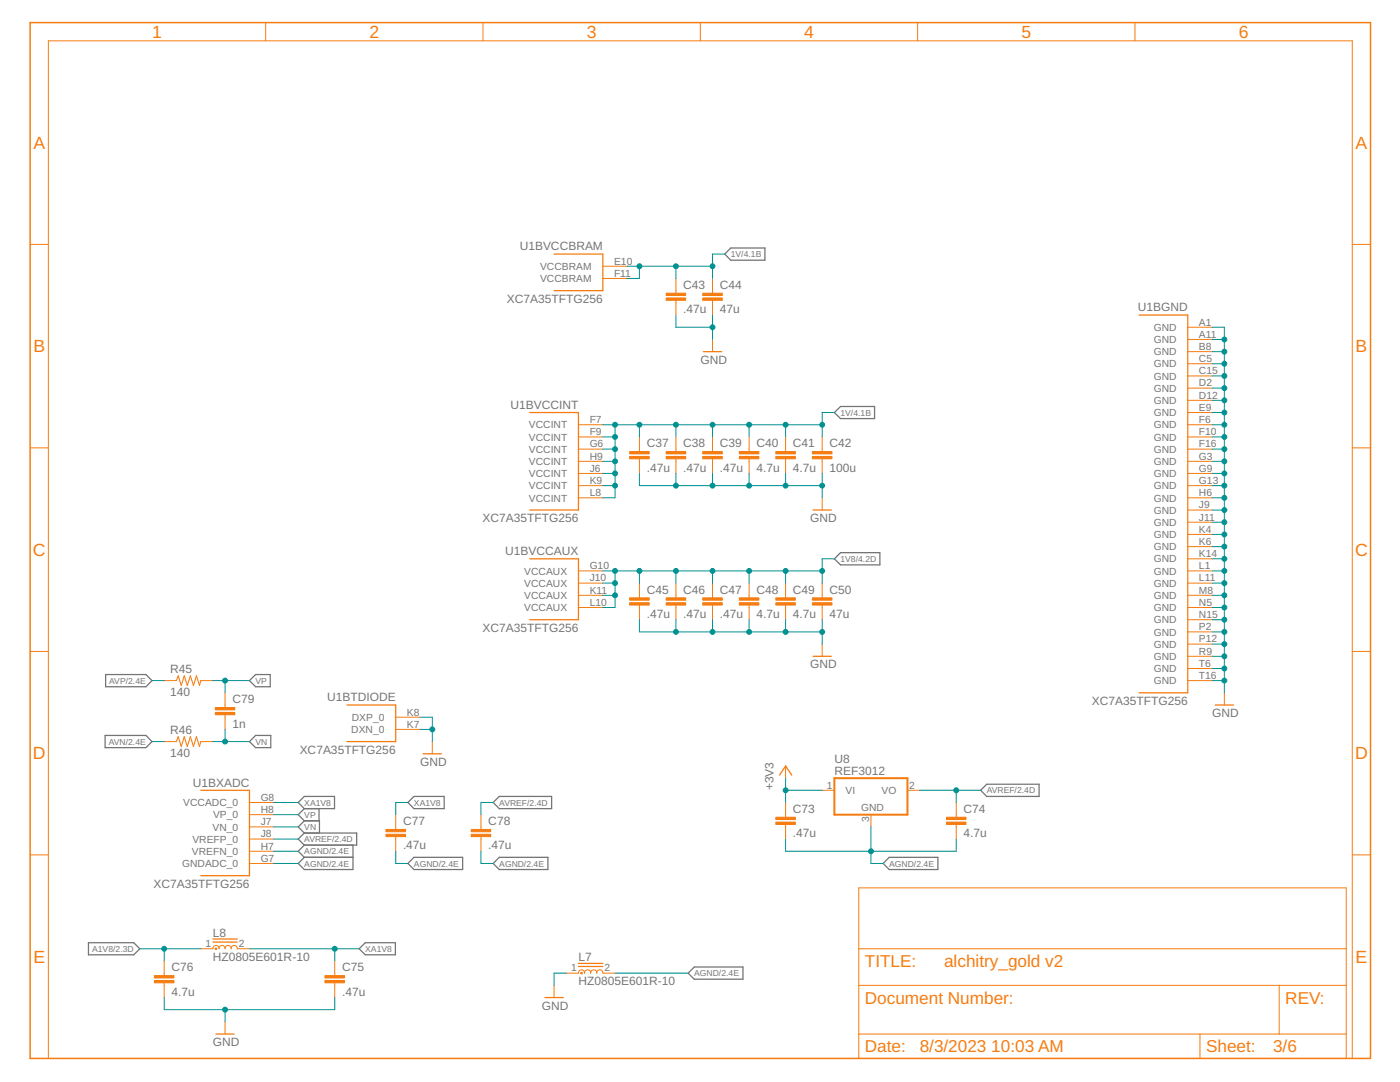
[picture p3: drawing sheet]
<svg xmlns="http://www.w3.org/2000/svg" width="279mm" height="216mm" viewBox="0 0 279 216" stroke-linecap="round" stroke-linejoin="round" font-family="sans-serif">
<g fill="none" stroke="#757575" stroke-width=".25">
<path d="M144.6 50.7l1.2-1.2h6.9v2.4h-6.9zM166.5 82.3l1.2-1.2h6.8v2.4h-6.8zM166.5 111.5l1.2-1.2h7.9v2.4h-7.9zM21.1 134.6h8l1.2 1.2-1.2 1.2h-8zM49.8 135.8l1.2-1.2h2.9v2.4h-2.9zM21 146.7h8.1l1.2 1.3-1.2 1.2h-8.1zM51 146.7h3v2.5h-3l-1.2-1.2zM99.6 158.9h10.5v2.5h-10.5l-1.2-1.3zM195.7 157.7l1.2-1.2h10.5v2.4h-10.5zM59.5 160.1l1.2-1.2h6.1v2.5h-6.1zM60.7 171.1h9.7M60.7 168.6l-1.2 1.3 1.2 1.2"/>
<path d="M60.7 166.2h10.5v2.4h-10.5M60.7 166.2l-1.2 1.2 1.2 1.2M60.7 161.4l-1.2 1.2 1.2 1.2M60.7 163.8h3.1v2.4M60.7 163.8l-1.2 1.2 1.2 1.2M63.7 161.4v2.4M70.4 168.6v4.9h-9.7l-1.2-1.2 1.2-1.2M81.4 160.1l1.2-1.2h6v2.5h-6zM82.6 171.1h9.7v2.4h-9.7l-1.2-1.2zM99.6 171.1h9.7v2.4h-9.7l-1.2-1.2zM177.5 171.1h9.7v2.4h-9.7l-1.2-1.2zM17.7 188.1h9l1.2 1.2-1.2 1.2h-9z"/>
<path d="M71.7 189.3l1.2-1.2h6v2.4h-6zM137.3 194.2l1.3-1.2h9.7v2.4h-9.7z"/>
</g>
<path d="M6 4.5h267.5v206.7h-267.5z" fill="none" stroke="#f57c10" stroke-width=".3"/>
<g fill="none" stroke="#f57c10" stroke-width=".2">
<path d="M53 4.5v3.6M96.4 4.5v3.6M139.8 4.5v3.6M183.1 4.5v3.6M226.5 4.5v3.6M6 48.8h3.7M120.3 53.1h4.9M120.3 55.6h4.9M134.9 55.6v2.9M134.9 59.9v3M142.2 55.6v2.9M142.2 59.9v3"/>
<path d="M269.9 48.8h3.6M142.2 67.7v2.5M237 65.3h4.9M237 67.7h4.9M237 70.2h4.9M237 72.6h4.9M237 75h4.9M237 77.4h4.9M237 79.9h4.9M6 89.4h3.7M115.4 84.8h4.9M115.4 87.2h4.9"/>
<path d="M115.4 89.6h4.9M115.4 92.1h4.9M115.4 94.5h4.9M115.4 96.9h4.9M115.4 99.3h4.9M127.6 87.2v2.9M127.6 91.6v2.9M134.9 87.2v2.9M134.9 91.6v2.9M142.2 87.2v2.9M142.2 91.6v2.9M149.5 87.2v2.9"/>
<path d="M149.5 91.6v2.9M156.8 87.2v2.9M156.8 91.6v2.9M164.1 87.2v2.9M164.1 91.6v2.9M164.1 99.3v2.5M237 82.3h4.9M237 84.8h4.9M237 87.2h4.9M237 89.6h4.9M237 92.1h4.9M237 94.5h4.9"/>
<path d="M237 96.9h4.9M237 99.3h4.9M269.9 89.4h3.6M115.4 113.9h4.9M115.4 116.4h4.9M115.4 118.8h4.9M127.6 116.4v2.9M134.9 116.4v2.9M142.2 116.4v2.9M149.5 116.4v2.9M156.8 116.4v2.9M164.1 116.4v2.9"/>
<path d="M237 101.8h4.9M237 104.2h4.9M237 106.6h4.9M237 109.1h4.9M237 111.5h4.9M237 113.9h4.9M237 116.4h4.9M237 118.8h4.9M6 130h3.7M32.8 135.8h2.4M40.1 135.8h2.4M44.9 138.2v3"/>
<path d="M115.4 121.2h4.9M127.6 120.7v3M134.9 120.7v3M142.2 120.7v3M149.5 120.7v3M156.8 120.7v3M164.1 120.7v3M164.1 128.5v2.5M237 121.2h4.9M237 123.7h4.9M237 126.1h4.9M237 128.5h4.9"/>
<path d="M237 131h4.9M237 133.4h4.9M237 135.8h4.9M244.3 138.2v2.5M269.9 130h3.6M32.8 148h2.4M40.1 148h2.4M44.9 142.6v2.9M79 143.1h4.8M79 145.5h4.8M86.3 148v2.4M156.8 152.8v2.5"/>
<path d="M164.1 157.7h2.4M181.1 157.7h2.4M6 170.6h3.7M49.8 160.1h4.9M49.8 162.6h4.9M49.8 165h4.9M49.8 167.4h4.9M49.8 169.9h4.9M49.8 172.3h4.9M79 162.6v2.9M79 166.9v3M96 162.6v2.9"/>
<path d="M96 166.9v3M156.8 160.1v2.9M156.8 164.5v2.9M171.4 177.2h97.3v34h-97.3zM173.8 162.6v2.4M190.8 160.1v2.9M190.8 164.5v2.9M269.9 170.6h3.6M32.8 191.7v3M32.8 196.1v3M40.1 189.3h2.4a.62 .62 0 0 1 .6-.7 .62 .62 0 0 1 .6 .7 .61 .61 0 0 1 .6-.7 .61 .61 0 0 1 .6 .7 .62 .62 0 0 1 .6-.7 .62 .62 0 0 1 .6 .7 .61 .61 0 0 1 .6-.7 .61 .61 0 0 1 .6 .7h2.5M66.8 191.7v3"/>
<path d="M66.8 196.1v3M110.6 196.6v2.5M113 194.2h2.4a.62 .62 0 0 1 .7-.7 .62 .62 0 0 1 .6 .7 .61 .61 0 0 1 .6-.7 .61 .61 0 0 1 .6 .7 .62 .62 0 0 1 .6-.7 .62 .62 0 0 1 .6 .7 .61 .61 0 0 1 .6-.7 .61 .61 0 0 1 .6 .7h2.4M171.4 196.6h97.3M171.4 189.3h97.3M255.3 196.6v9.7M9.7 211.2v-203.1h260.2v203.1M44.9 203.9v2.4M171.4 206.3h97.3M239.5 206.3v4.9"/>
</g>
<g fill="none" stroke="#f57c10" stroke-width=".25">
<path d="M110.6 50.7h9.7v7.3h-9.7M140.4 70.2h3.6M227.3 62.9h9.7v75.3h-9.7M105.7 82.3h9.7v19.5h-9.7M105.7 111.5h9.7v12.2h-9.7M162.3 101.8h3.6M162.3 131h3.6M40.1 157.7h9.7v17h-9.7M69.2 140.7h9.8v7.3h-9.8M84.4 150.4h3.7M155.6 154.7l1.2-1.9 1.2 1.9M242.5 140.7h3.7"/>
<path d="M42.5 188h4.8M42.5 187.4h4.8M108.8 199.1h3.6M115.4 192.8h4.9M115.4 192.2h4.9M43.1 206.3h3.6"/>
</g>
<g fill="#f57c10" stroke="#f57c10" stroke-width=".2">
<path d="M125.7 91.1h3.9v.4h-3.9z"/>
<path d="M125.7 90.1h3.9v.5h-3.9z"/>
<path d="M132.9 91.1h3.9v.4h-3.9z"/>
<path d="M132.9 90.1h3.9v.5h-3.9z"/>
<path d="M140.3 91.1h3.8v.4h-3.8z"/>
<path d="M140.3 90.1h3.8v.5h-3.8z"/>
<path d="M147.6 91.1h3.8v.4h-3.8z"/>
<path d="M147.6 90.1h3.8v.5h-3.8z"/>
<path d="M154.8 91.1h3.9v.4h-3.9z"/>
<path d="M154.8 90.1h3.9v.5h-3.9z"/>
<path d="M162.1 91.1h3.9v.4h-3.9z"/>
<path d="M162.1 90.1h3.9v.5h-3.9z"/>
<path d="M132.9 59.5h3.9v.4h-3.9z"/>
<path d="M132.9 58.5h3.9v.5h-3.9z"/>
<path d="M140.3 59.5h3.8v.4h-3.8z"/>
<path d="M140.3 58.5h3.8v.5h-3.8z"/>
<path d="M125.7 120.3h3.9v.4h-3.9z"/>
<path d="M125.7 119.3h3.9v.5h-3.9z"/>
<path d="M132.9 120.3h3.9v.4h-3.9z"/>
<path d="M132.9 119.3h3.9v.5h-3.9z"/>
<path d="M140.3 120.3h3.8v.4h-3.8z"/>
<path d="M140.3 119.3h3.8v.5h-3.8z"/>
<path d="M147.6 120.3h3.8v.4h-3.8z"/>
<path d="M147.6 119.3h3.8v.5h-3.8z"/>
<path d="M154.8 120.3h3.9v.4h-3.9z"/>
<path d="M154.8 119.3h3.9v.5h-3.9z"/>
<path d="M162.1 120.3h3.9v.4h-3.9z"/>
<path d="M162.1 119.3h3.9v.5h-3.9z"/>
<path d="M154.8 164h3.9v.5h-3.9z"/>
<path d="M154.8 163.1h3.9v.4h-3.9z"/>
<path d="M188.9 164h3.9v.5h-3.9z"/>
<path d="M188.9 163.1h3.9v.4h-3.9z"/>
<path d="M64.9 195.6h3.8v.5h-3.8z"/>
<path d="M64.9 194.7h3.8v.4h-3.8z"/>
<path d="M30.8 195.6h3.9v.5h-3.9z"/>
<path d="M30.8 194.7h3.9v.4h-3.9z"/>
<path d="M77 166.5h3.9v.4h-3.9z"/>
<path d="M77 165.5h3.9v.5h-3.9z"/>
<path d="M94 166.5h3.9v.4h-3.9z"/>
<path d="M94 165.5h3.9v.5h-3.9z"/>
<path d="M43 142.2h3.9v.4h-3.9z"/>
<path d="M43 141.2h3.9v.4h-3.9z"/>
</g>
<path d="M166.5 155.3h14.6v7.3h-14.6z" fill="none" stroke="#f57c10" stroke-width=".4"/>
<g fill="#f57c10" stroke="#f57c10" stroke-width=".2">
<circle cx="116.1" cy="194.2" r=".17"/>
<circle cx="43.1" cy="189.3" r=".17"/>
</g>
<path d="M35.2 135.8l.4-.9 .6 1.9 .6-1.9 .6 1.9 .6-1.9 .6 1.9 .6-1.9 .6 1.9 .3-1M35.2 148l.4-1 .6 1.9 .6-1.9 .6 1.9 .6-1.9 .6 1.9 .6-1.9 .6 1.9 .3-.9" fill="none" stroke="#f57c10" stroke-width=".21"/>
<g fill="none" stroke="#009292" stroke-width=".2">
<path d="M125.2 53.1h17M127.6 53.1v2.5h-2.4M134.9 53.1v2.5M144.6 50.7h-2.4v4.9M134.9 62.9v2.4h7.3M142.2 62.9v4.8M241.9 65.3h2.4v72.9M241.9 79.9h2.4M241.9 77.4h2.4M241.9 75h2.4M241.9 72.6h2.4M241.9 70.2h2.4"/>
<path d="M241.9 67.7h2.4M120.3 96.9h2.4M120.3 94.5h2.4M120.3 92.1h2.4M120.3 89.6h2.4M120.3 87.2h2.4M120.3 84.8h43.8M122.7 84.8v14.5h-2.4M127.6 94.5v2.4h36.5M127.6 84.8v2.4M134.9 84.8v2.4M134.9 94.5v2.4"/>
<path d="M142.2 84.8v2.4M142.2 94.5v2.4M149.5 84.8v2.4M149.5 94.5v2.4M156.8 84.8v2.4M156.8 94.5v2.4M164.1 94.5v4.8M166.5 82.3h-2.4v4.9M241.9 99.3h2.4M241.9 96.9h2.4M241.9 94.5h2.4M241.9 92.1h2.4"/>
<path d="M241.9 89.6h2.4M241.9 87.2h2.4M241.9 84.8h2.4M241.9 82.3h2.4M120.3 118.8h2.4M120.3 116.4h2.4M120.3 113.9h43.8M122.7 113.9v7.3h-2.4M127.6 113.9v2.5M134.9 113.9v2.5M142.2 113.9v2.5M149.5 113.9v2.5"/>
<path d="M156.8 113.9v2.5M166.5 111.5h-2.4v4.9M241.9 118.8h2.4M241.9 116.4h2.4M241.9 113.9h2.4M241.9 111.5h2.4M241.9 109.1h2.4M241.9 106.6h2.4M241.9 104.2h2.4M241.9 101.8h2.4M30.3 135.8h2.5M42.5 135.8h7.3"/>
<path d="M44.9 135.8v2.4M127.6 123.7v2.4h36.5M134.9 123.7v2.4M142.2 123.7v2.4M149.5 123.7v2.4M156.8 123.7v2.4M164.1 123.7v4.8M241.9 135.8h2.4M241.9 133.4h2.4M241.9 131h2.4M241.9 128.5h2.4M241.9 126.1h2.4"/>
<path d="M241.9 123.7h2.4M241.9 121.2h2.4M30.3 148h2.5M42.5 148h7.3M44.9 145.5v2.5M83.8 145.5h2.5M83.8 143.1h2.5v4.9M156.8 155.3v4.8M156.8 157.7h7.3M183.5 157.7h12.2M190.8 157.7v2.4M54.7 169.9h4.8"/>
<path d="M54.7 172.3h4.8M54.7 167.4h4.8M54.7 160.1h4.8M54.7 162.6h4.8M54.7 165h4.8M79 169.9v2.4h2.4M81.4 160.1h-2.4v2.5M96 169.9v2.4h2.4M98.4 160.1h-2.4v2.5M156.8 167.4v2.5h34v-2.5M173.8 165v7.3h2.5M27.9 189.3h12.2"/>
<path d="M32.8 199.1v2.4h34v-2.4M32.8 189.3v2.4M49.8 189.3h21.9M66.8 189.3v2.4M113 194.2h-2.4v2.4M122.7 194.2h14.6M44.9 201.5v2.4"/>
</g>
<g fill="#009292" stroke="#009292" stroke-width=".2">
<circle cx="244.3" cy="135.8" r=".49"/>
<circle cx="244.3" cy="133.4" r=".49"/>
<circle cx="244.3" cy="131" r=".49"/>
<circle cx="244.3" cy="128.5" r=".49"/>
<circle cx="244.3" cy="126.1" r=".49"/>
<circle cx="244.3" cy="123.7" r=".49"/>
<circle cx="244.3" cy="121.2" r=".49"/>
<circle cx="244.3" cy="118.8" r=".49"/>
<circle cx="244.3" cy="116.4" r=".49"/>
<circle cx="244.3" cy="113.9" r=".49"/>
<circle cx="244.3" cy="111.5" r=".49"/>
<circle cx="244.3" cy="109.1" r=".49"/>
<circle cx="244.3" cy="106.6" r=".49"/>
<circle cx="244.3" cy="104.2" r=".49"/>
<circle cx="244.3" cy="101.8" r=".49"/>
<circle cx="244.3" cy="99.3" r=".49"/>
<circle cx="244.3" cy="96.9" r=".49"/>
<circle cx="244.3" cy="94.5" r=".49"/>
<circle cx="244.3" cy="92.1" r=".49"/>
<circle cx="244.3" cy="89.6" r=".49"/>
<circle cx="244.3" cy="87.2" r=".49"/>
<circle cx="244.3" cy="84.8" r=".49"/>
<circle cx="244.3" cy="82.3" r=".49"/>
<circle cx="244.3" cy="79.9" r=".49"/>
<circle cx="244.3" cy="77.4" r=".49"/>
<circle cx="244.3" cy="75" r=".49"/>
<circle cx="244.3" cy="72.6" r=".49"/>
<circle cx="244.3" cy="70.2" r=".49"/>
<circle cx="244.3" cy="67.7" r=".49"/>
<circle cx="164.1" cy="96.9" r=".49"/>
<circle cx="156.8" cy="96.9" r=".49"/>
<circle cx="149.5" cy="96.9" r=".49"/>
<circle cx="142.2" cy="96.9" r=".49"/>
<circle cx="134.9" cy="96.9" r=".49"/>
<circle cx="142.2" cy="65.3" r=".49"/>
<circle cx="164.1" cy="126.1" r=".49"/>
<circle cx="156.8" cy="126.1" r=".49"/>
<circle cx="149.5" cy="126.1" r=".49"/>
<circle cx="142.2" cy="126.1" r=".49"/>
<circle cx="134.9" cy="126.1" r=".49"/>
<circle cx="44.9" cy="201.5" r=".49"/>
<circle cx="86.3" cy="145.5" r=".49"/>
<circle cx="122.7" cy="96.9" r=".49"/>
<circle cx="122.7" cy="94.5" r=".49"/>
<circle cx="122.7" cy="92.1" r=".49"/>
<circle cx="122.7" cy="89.6" r=".49"/>
<circle cx="122.7" cy="87.2" r=".49"/>
<circle cx="122.7" cy="84.8" r=".49"/>
<circle cx="127.6" cy="84.8" r=".49"/>
<circle cx="134.9" cy="84.8" r=".49"/>
<circle cx="142.2" cy="84.8" r=".49"/>
<circle cx="149.5" cy="84.8" r=".49"/>
<circle cx="156.8" cy="84.8" r=".49"/>
<circle cx="164.1" cy="84.8" r=".49"/>
<circle cx="134.9" cy="53.1" r=".49"/>
<circle cx="127.6" cy="53.1" r=".49"/>
<circle cx="142.2" cy="53.1" r=".49"/>
<circle cx="122.7" cy="118.8" r=".49"/>
<circle cx="122.7" cy="116.4" r=".49"/>
<circle cx="122.7" cy="113.9" r=".49"/>
<circle cx="127.6" cy="113.9" r=".49"/>
<circle cx="134.9" cy="113.9" r=".49"/>
<circle cx="142.2" cy="113.9" r=".49"/>
<circle cx="149.5" cy="113.9" r=".49"/>
<circle cx="156.8" cy="113.9" r=".49"/>
<circle cx="164.1" cy="113.9" r=".49"/>
<circle cx="173.8" cy="169.9" r=".49"/>
<circle cx="190.8" cy="157.7" r=".49"/>
<circle cx="66.8" cy="189.3" r=".49"/>
<circle cx="32.8" cy="189.3" r=".49"/>
<circle cx="44.9" cy="135.8" r=".49"/>
<circle cx="44.9" cy="148" r=".49"/>
<circle cx="156.8" cy="157.7" r=".49"/>
</g>
<g font-size="3.5" fill="#f57c10">
<text x="30.4" y="7.6">1</text>
<text x="73.7" y="7.6">2</text>
<text x="117.1" y="7.6">3</text>
<text x="160.5" y="7.6">4</text>
<text x="203.8" y="7.6">5</text>
<text x="247.2" y="7.6">6</text>
<text x="6.7" y="29.7">A</text>
<text x="270.5" y="29.7">A</text>
<text x="6.7" y="70.3">B</text>
<text x="270.5" y="70.3">B</text>
<text x="6.6" y="110.9">C</text>
<text x="270.4" y="110.9">C</text>
<text x="6.6" y="151.5">D</text>
<text x="270.4" y="151.5">D</text>
<text x="6.7" y="192.1">E</text>
<text x="270.5" y="192.1">E</text>
</g>
<g font-size="3.4" fill="#f57c10">
<text x="172.6" y="193">TITLE:</text>
<text x="188.4" y="193">alchitry_gold v2</text>
<text x="172.6" y="200.3">Document Number:</text>
<text x="256.5" y="200.3">REV:</text>
<text x="172.6" y="210">Date:</text>
<text x="183.5" y="210">8/3/2023</text>
<text x="197.8" y="210">10:03 AM</text>
<text x="240.7" y="210">Sheet:</text>
<text x="254.1" y="210">3/6</text>
</g>
<g font-size="2.4" fill="#757575">
<text x="103.7" y="50">U1BVCCBRAM</text>
<text x="136.4" y="57.6">C43</text>
<text x="143.7" y="57.6">C44</text>
<text x="101.2" y="60.4">XC7A35TFTG256</text>
<text x="136.4" y="62.5">.47u</text>
<text x="143.7" y="62.5">47u</text>
<text x="227.1" y="62.1">U1BGND</text>
<text x="139.8" y="72.6">GND</text>
<text x="101.9" y="81.6">U1BVCCINT</text>
<text x="129.1" y="89.2">C37</text>
<text x="136.4" y="89.2">C38</text>
<text x="143.7" y="89.2">C39</text>
<text x="151" y="89.2">C40</text>
<text x="158.3" y="89.2">C41</text>
<text x="165.5" y="89.2">C42</text>
<text x="129.1" y="94.1">.47u</text>
<text x="136.4" y="94.1">.47u</text>
<text x="143.7" y="94.1">.47u</text>
<text x="151" y="94.1">4.7u</text>
<text x="158.3" y="94.1">4.7u</text>
<text x="165.5" y="94.1">100u</text>
<text x="96.3" y="104.2">XC7A35TFTG256</text>
<text x="161.7" y="104.2">GND</text>
<text x="100.8" y="110.8">U1BVCCAUX</text>
<text x="129.1" y="118.4">C45</text>
<text x="136.4" y="118.4">C46</text>
<text x="143.7" y="118.4">C47</text>
<text x="151" y="118.4">C48</text>
<text x="158.3" y="118.4">C49</text>
<text x="165.5" y="118.4">C50</text>
<text x="129.1" y="123.3">.47u</text>
<text x="136.4" y="123.3">.47u</text>
<text x="143.7" y="123.3">.47u</text>
<text x="151" y="123.3">4.7u</text>
<text x="158.3" y="123.3">4.7u</text>
<text x="165.5" y="123.3">47u</text>
<text x="96.3" y="126.1">XC7A35TFTG256</text>
<text x="34" y="134.4">R45</text>
<text x="161.7" y="133.4">GND</text>
<text x="34" y="139">140</text>
<text x="46.4" y="140.3">C79</text>
<text x="65.3" y="139.9">U1BTDIODE</text>
<text x="217.9" y="140.7">XC7A35TFTG256</text>
<text x="241.9" y="143.1">GND</text>
<text x="34" y="146.5">R46</text>
<text x="46.4" y="145.2">1n</text>
<text x="34" y="151.1">140</text>
<text x="59.8" y="150.4">XC7A35TFTG256</text>
<text x="83.8" y="152.8">GND</text>
<text x="166.5" y="154.7">REF3012</text>
<text x="166.5" y="152.2">U8</text>
<text x="38.5" y="157">U1BXADC</text>
<text x="154.4" y="157.7" transform="rotate(-90 154.4 157.7)">+3V3</text>
<text x="80.4" y="164.6">C77</text>
<text x="97.5" y="164.6">C78</text>
<text x="158.3" y="167.1">.47u</text>
<text x="158.3" y="162.2">C73</text>
<text x="192.3" y="167.1">4.7u</text>
<text x="192.3" y="162.2">C74</text>
<text x="80.4" y="169.5">.47u</text>
<text x="97.5" y="169.5">.47u</text>
<text x="30.6" y="177.2">XC7A35TFTG256</text>
<text x="42.5" y="191.7">HZ0805E601R-10</text>
<text x="42.5" y="186.9">L8</text>
<text x="115.4" y="191.7">L7</text>
<text x="34.2" y="193.8">C76</text>
<text x="68.3" y="193.8">C75</text>
<text x="115.4" y="196.6">HZ0805E601R-10</text>
<text x="34.2" y="198.7">4.7u</text>
<text x="68.3" y="198.7">.47u</text>
<text x="108.2" y="201.5">GND</text>
<text x="42.5" y="208.8">GND</text>
</g>
<g font-size="2.1" fill="#757575">
<text x="107.8" y="53.9">VCCBRAM</text>
<text x="122.6" y="52.8">E10</text>
<text x="107.8" y="56.3">VCCBRAM</text>
<text x="122.6" y="55.2">F11</text>
<text x="239.3" y="65">A1</text>
<text x="230.3" y="66">GND</text>
<text x="230.3" y="68.5">GND</text>
<text x="230.3" y="70.9">GND</text>
<text x="239.3" y="67.4">A11</text>
<text x="239.3" y="69.8">B8</text>
<text x="230.3" y="73.3">GND</text>
<text x="230.3" y="75.8">GND</text>
<text x="239.3" y="72.2">C5</text>
<text x="239.3" y="74.7">C15</text>
<text x="239.3" y="77.1">D2</text>
<text x="230.3" y="78.2">GND</text>
<text x="230.3" y="80.6">GND</text>
<text x="230.3" y="83">GND</text>
<text x="239.3" y="79.5">D12</text>
<text x="239.3" y="82">E9</text>
<text x="105.6" y="85.5">VCCINT</text>
<text x="105.6" y="87.9">VCCINT</text>
<text x="117.7" y="84.4">F7</text>
<text x="117.7" y="86.8">F9</text>
<text x="117.7" y="89.3">G6</text>
<text x="230.3" y="85.5">GND</text>
<text x="230.3" y="87.9">GND</text>
<text x="239.3" y="84.4">F6</text>
<text x="239.3" y="86.8">F10</text>
<text x="239.3" y="89.3">F16</text>
<text x="105.6" y="90.3">VCCINT</text>
<text x="105.6" y="92.8">VCCINT</text>
<text x="105.6" y="95.2">VCCINT</text>
<text x="117.7" y="91.7">H9</text>
<text x="117.7" y="94.1">J6</text>
<text x="230.3" y="90.3">GND</text>
<text x="230.3" y="92.8">GND</text>
<text x="230.3" y="95.2">GND</text>
<text x="239.3" y="91.7">G3</text>
<text x="239.3" y="94.1">G9</text>
<text x="105.6" y="97.6">VCCINT</text>
<text x="105.6" y="100.1">VCCINT</text>
<text x="117.7" y="96.6">K9</text>
<text x="117.7" y="99">L8</text>
<text x="230.3" y="97.6">GND</text>
<text x="230.3" y="100.1">GND</text>
<text x="239.3" y="96.6">G13</text>
<text x="239.3" y="99">H6</text>
<text x="239.3" y="101.4">J9</text>
<text x="230.3" y="102.5">GND</text>
<text x="230.3" y="104.9">GND</text>
<text x="230.3" y="107.4">GND</text>
<text x="239.3" y="103.9">J11</text>
<text x="239.3" y="106.3">K4</text>
<text x="117.7" y="113.6">G10</text>
<text x="230.3" y="109.8">GND</text>
<text x="230.3" y="112.2">GND</text>
<text x="239.3" y="108.7">K6</text>
<text x="239.3" y="111.2">K14</text>
<text x="239.3" y="113.6">L1</text>
<text x="104.6" y="114.7">VCCAUX</text>
<text x="104.6" y="117.1">VCCAUX</text>
<text x="104.6" y="119.5">VCCAUX</text>
<text x="117.7" y="116">J10</text>
<text x="117.7" y="118.5">K11</text>
<text x="230.3" y="114.7">GND</text>
<text x="230.3" y="117.1">GND</text>
<text x="230.3" y="119.5">GND</text>
<text x="239.3" y="116">L11</text>
<text x="239.3" y="118.5">M8</text>
<text x="104.6" y="122">VCCAUX</text>
<text x="117.7" y="120.9">L10</text>
<text x="230.3" y="122">GND</text>
<text x="230.3" y="124.4">GND</text>
<text x="239.3" y="120.9">N5</text>
<text x="239.3" y="123.3">N15</text>
<text x="239.3" y="125.7">P2</text>
<text x="230.3" y="126.8">GND</text>
<text x="230.3" y="129.3">GND</text>
<text x="230.3" y="131.7">GND</text>
<text x="239.3" y="128.2">P12</text>
<text x="239.3" y="130.6">R9</text>
<text x="230.3" y="134.1">GND</text>
<text x="230.3" y="136.5">GND</text>
<text x="239.3" y="133">T6</text>
<text x="239.3" y="135.5">T16</text>
<text x="70.2" y="143.8">DXP_0</text>
<text x="81.2" y="142.8">K8</text>
<text x="70.1" y="146.3">DXN_0</text>
<text x="81.2" y="145.2">K7</text>
<text x="36.6" y="160.9">VCCADC_0</text>
<text x="52" y="159.8">G8</text>
<text x="165" y="157.4">1</text>
<text x="168.8" y="158.4">VI</text>
<text x="171.9" y="161.8">GND</text>
<text x="175.9" y="158.4">VO</text>
<text x="181.5" y="157.4">2</text>
<text x="42.4" y="165.7">VN_0</text>
<text x="42.5" y="163.3">VP_0</text>
<text x="52" y="162.2">H8</text>
<text x="52" y="164.7">J7</text>
<text x="52" y="167.1">J8</text>
<text x="173.5" y="164" transform="rotate(-90 173.5 164)">3</text>
<text x="36.4" y="173">GNDADC_0</text>
<text x="38.3" y="170.6">VREFN_0</text>
<text x="38.4" y="168.2">VREFP_0</text>
<text x="52" y="169.5">H7</text>
<text x="52" y="172">G7</text>
<text x="41" y="189">1</text>
<text x="47.7" y="189">2</text>
<text x="114" y="193.8">1</text>
<text x="120.7" y="193.8">2</text>
</g>
<g font-size="1.7" fill="#757575">
<text x="145.8" y="51.3">1V/4.1B</text>
<text x="167.7" y="82.9">1V/4.1B</text>
<text x="167.7" y="112.1">1V8/4.2D</text>
<text x="21.8" y="136.4">AVP/2.4E</text>
<text x="51" y="136.4">VP</text>
<text x="21.7" y="148.6">AVN/2.4E</text>
<text x="51" y="148.6">VN</text>
<text x="60.7" y="160.7">XA1V8</text>
<text x="82.6" y="160.7">XA1V8</text>
<text x="99.6" y="160.7">AVREF/2.4D</text>
<text x="196.9" y="158.3">AVREF/2.4D</text>
<text x="60.7" y="163.2">VP</text>
<text x="60.7" y="165.6">VN</text>
<text x="60.7" y="172.9">AGND/2.4E</text>
<text x="60.7" y="170.5">AGND/2.4E</text>
<text x="60.7" y="168">AVREF/2.4D</text>
<text x="82.6" y="172.9">AGND/2.4E</text>
<text x="99.6" y="172.9">AGND/2.4E</text>
<text x="177.5" y="172.9">AGND/2.4E</text>
<text x="18.4" y="189.9">A1V8/2.3D</text>
<text x="72.9" y="189.9">XA1V8</text>
<text x="138.6" y="194.8">AGND/2.4E</text>
</g>
</svg>
